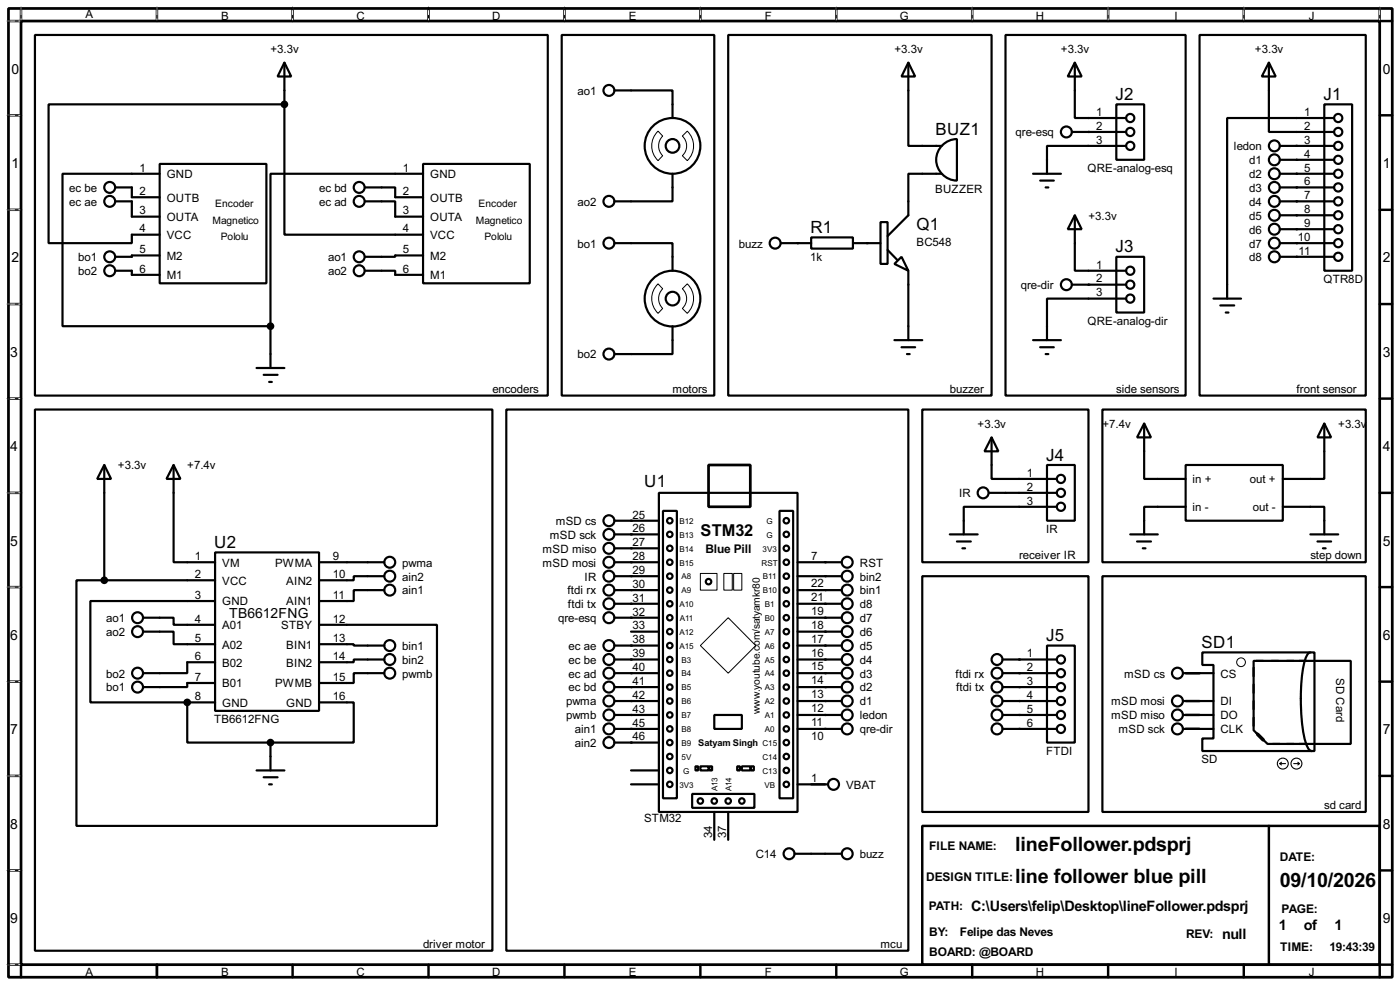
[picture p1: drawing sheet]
<svg xmlns="http://www.w3.org/2000/svg" width="256mm" height="180mm" viewBox="0 0 256 180" stroke-linecap="round" stroke-linejoin="round" font-family="sans-serif">
<path d="M1.6 1.6h253.5v177.3h-253.5zM3.9 3.9h248.9v172.7h-248.9zM129.8 85.1h7.7v7.7h-7.7z" fill="none" stroke="#000" stroke-width=".5"/>
<g fill="none" stroke="#000" stroke-width=".45">
<path d="M3.9 1.6v2.3h-2.3M28.8 1.6v2.3M53.6 1.6v2.3M78.5 1.6v2.3M103.4 1.6v2.3M128.3 1.6v2.3M153.2 1.6v2.3M178.1 1.6v2.3M203 1.6v2.3M227.9 1.6v2.3M252.8 1.6v2.3h2.3M1.6 21.1h2.3"/>
<path d="M1.6 38.4h2.3M252.8 21.1h2.3M252.8 38.4h2.3M1.6 55.7h2.3M252.8 55.7h2.3M1.6 73h2.3M252.8 73h2.3M1.6 90.2h2.3M252.8 90.2h2.3M1.6 107.5h2.3M252.8 107.5h2.3M1.6 124.8h2.3"/>
<path d="M252.8 124.8h2.3M1.6 142h2.3M1.6 159.3h2.3M169 151.2h83.8v25.4h-83.8zM232.5 151.2v25.4M252.8 142h2.3M252.8 159.3h2.3M1.6 176.6h2.3v2.3M28.8 176.6v2.3M53.6 176.6v2.3M78.5 176.6v2.3M103.4 176.6v2.3"/>
<path d="M128.3 176.6v2.3M153.2 176.6v2.3M178.1 176.6v2.3M203 176.6v2.3M227.9 176.6v2.3M255.1 176.6h-2.3v2.3"/>
</g>
<g fill="none" stroke="#fff" stroke-width=".18">
<path d="M1.3 3.9h2.3M3.9 1.3v2.3M28.8 1.3v2.3M53.6 1.3v2.3M78.5 1.3v2.3M103.4 1.3v2.3M128.3 1.3v2.3M153.2 1.3v2.3M178.1 1.3v2.3M203 1.3v2.3M227.9 1.3v2.3M252.8 1.3v2.3"/>
<path d="M1.3 21.1h2.3M1.3 38.4h2.3M1.3 55.7h2.3M1.3 73h2.3M1.3 90.2h2.3M1.3 107.5h2.3M1.3 124.8h2.3M1.3 142h2.3M1.3 159.3h2.3M1.3 176.6h2.3"/>
</g>
<g fill="none" stroke="#000" stroke-width=".18" stroke-dasharray=".5 1">
<path d="M1.3 3.9h2.3M3.9 1.3v2.3M28.8 1.3v2.3M53.6 1.3v2.3M78.5 1.3v2.3M103.4 1.3v2.3M128.3 1.3v2.3M153.2 1.3v2.3M178.1 1.3v2.3M203 1.3v2.3M227.9 1.3v2.3M252.8 1.3v2.3"/>
<path d="M1.3 21.1h2.3M1.3 38.4h2.3M1.3 55.7h2.3M1.3 73h2.3M1.3 90.2h2.3M1.3 107.5h2.3M1.3 124.8h2.3M1.3 142h2.3M1.3 159.3h2.3M1.3 176.6h2.3"/>
</g>
<g fill="#000">
<circle cx="199.4" cy="24.2" r=".2"/>
<circle cx="237.5" cy="26.7" r=".2"/>
<circle cx="237.5" cy="31.8" r=".2"/>
<circle cx="237.5" cy="36.9" r=".2"/>
<circle cx="237.5" cy="39.4" r=".2"/>
<circle cx="237.5" cy="29.3" r=".2"/>
<circle cx="237.5" cy="34.3" r=".2"/>
<circle cx="146.1" cy="44.5" r=".2"/>
<circle cx="158.8" cy="44.5" r=".2"/>
<circle cx="199.4" cy="52.1" r=".2"/>
<circle cx="237.5" cy="42" r=".2"/>
<circle cx="237.5" cy="44.5" r=".2"/>
<circle cx="237.5" cy="47" r=".2"/>
<circle cx="115.6" cy="95.3" r=".2"/>
<circle cx="115.6" cy="97.8" r=".2"/>
<circle cx="115.6" cy="105.5" r=".2"/>
<circle cx="115.6" cy="102.9" r=".2"/>
<circle cx="115.6" cy="108" r=".2"/>
<circle cx="115.6" cy="100.4" r=".2"/>
<circle cx="115.6" cy="113.1" r=".2"/>
<circle cx="115.6" cy="118.2" r=".2"/>
<circle cx="115.6" cy="110.5" r=".2"/>
<circle cx="151.2" cy="108" r=".2"/>
<circle cx="151.2" cy="115.6" r=".2"/>
<circle cx="151.2" cy="110.5" r=".2"/>
<circle cx="151.2" cy="102.9" r=".2"/>
<circle cx="151.2" cy="113.1" r=".2"/>
<circle cx="151.2" cy="118.2" r=".2"/>
<circle cx="151.2" cy="105.5" r=".2"/>
<circle cx="34.3" cy="128.6" r=".2"/>
<circle cx="115.6" cy="133.4" r=".2"/>
<circle cx="115.6" cy="128.3" r=".2"/>
<circle cx="115.6" cy="120.7" r=".2"/>
<circle cx="115.6" cy="123.2" r=".2"/>
<circle cx="115.6" cy="125.8" r=".2"/>
<circle cx="115.6" cy="135.9" r=".2"/>
<circle cx="115.6" cy="130.9" r=".2"/>
<circle cx="151.2" cy="125.8" r=".2"/>
<circle cx="151.2" cy="120.7" r=".2"/>
<circle cx="151.2" cy="123.2" r=".2"/>
<circle cx="151.2" cy="133.4" r=".2"/>
<circle cx="151.2" cy="128.3" r=".2"/>
<circle cx="151.2" cy="130.9" r=".2"/>
<circle cx="186.7" cy="125.8" r=".2"/>
<circle cx="186.7" cy="120.7" r=".2"/>
<circle cx="186.7" cy="130.9" r=".2"/>
<circle cx="186.7" cy="133.4" r=".2"/>
<circle cx="186.7" cy="123.2" r=".2"/>
<circle cx="186.7" cy="128.3" r=".2"/>
</g>
<g fill="none" stroke="#000" stroke-width=".4">
<path d="M6.4 6.4h94v66h-94zM52.1 11.5l1.3 2.5h-2.5zM52.1 19.1v23.9h25.4M52.1 19.1h-43.2v25.4h15.3v-1.5h5.1M52.1 11.5v7.6M102.9 6.4h28v66h-28zM112.6 16.6h10.6v5M133.4 6.4h48.3v66h-48.3zM166.4 11.5l1.3 2.5h-2.5zM166.4 11.5v15.2h6.1M184.2 6.4h33v66h-33zM196.9 11.5l1.3 2.5h-2.6z"/>
<path d="M196.9 11.5v10.1h9.4M204.5 19.1h5.1v10.2h-5.1zM219.8 6.4h30.4v66h-30.4zM232.5 11.5l1.2 2.5h-2.5zM232.5 11.5v12.7h11.9M242.6 19.1h5.1v30.5h-5.1zM21.1 34.3h3.1v1.8h5.1M21.1 36.9h3.1v2.8h5.1M29.3 30h19.5v21.9h-19.5zM29.3 31.8h-17.8v27.9h38.1M66.9 34.3h5.5v1.8h5.1M66.9 36.9h5.5v2.8h5.1"/>
<path d="M77.5 30h19.6v21.9h-19.6zM77.5 31.8h-27.9v27.9M123.2 31.8v5.1h-10.6M172.5 31.8h-6.1v7.6l-3.8 3.8M172.6 26.6a3.8 3.8 0 0 1 2.7-1.1v7.6a3.8 3.8 0 0 1-3.5-2.4 3.8 3.8 0 0 1 .8-4.1zM189.3 31.8h5.1M190.6 33.1h2.5M191.6 34.3h.5M196.4 24.2h9.9M196.9 39.4l1.3 2.6h-2.6zM196.9 39.4v10.2h9.4M206.3 26.7h-14.5v5.1"/>
<path d="M234.5 26.7h9.9M234.5 29.3h9.9M234.5 31.8h9.9M234.5 34.3h9.9M234.5 36.9h9.9M234.5 39.4h9.9M244.4 21.6h-19.6v33.1M21.1 49.6h3.1v.7h5.1M29.3 46.8h-5.1v.2h-3.1M49.6 59.7v7.7M66.9 49.6h5.5v.7h5.1M77.5 46.8h-5.1v.2h-5.5"/>
<path d="M112.6 44.5h10.6v5.1M123.2 59.7v5.1h-10.6M143.1 44.5h5.5M148.6 43.5h7.7v2h-7.7zM156.3 44.5h5M161.3 40.7h1.3v7.6h-1.3zM162.6 45.8l1.8 1.8M163.9 48.3l1.3-1.3 1.2 2.6zM166.4 49.6v12.7M196.4 52.1h9.9M204.5 47h5.1v10.2h-5.1zM206.3 54.7h-14.5v7.6"/>
<path d="M222.3 54.7h5.1M223.6 55.9h2.5M224.6 57.2h.5M234.5 42h9.9M234.5 47h9.9M234.5 44.5h9.9M6.4 75h83.8v99h-83.8zM47 67.4h5.1M48.3 68.6h2.6M49.3 69.9h.5M92.8 75h73.6v99h-73.6zM163.9 62.3h5.1"/>
<path d="M165.2 63.6h2.5M166.2 64.8h.5M169 75h30.4v27.9h-30.4zM189.3 62.3h5.1M190.6 63.6h2.5M191.6 64.8h.5M202 75h48.2v27.9h-48.2zM209.6 77.5l1.3 2.6h-2.6zM209.6 77.5v10.2h7.6M242.6 77.5l1.3 2.6h-2.5zM242.6 77.5v10.2h-7.6M19.1 85.1l1.3 2.6h-2.6z"/>
<path d="M19.1 85.1v21.1M31.8 85.1l1.3 2.6h-2.6zM31.8 85.1v17.8h7.6M112.6 95.3h8.1M112.6 97.8h8.1M120.7 90.2h25.4v58.4h-25.4zM121.5 93.5h2.5v52.6h-2.5zM142.8 93.5h2.5v52.6h-2.5zM174 97.8h5.1M175.3 99.1h2.6M181.2 90.2h12.4M181.7 80.1l1.2 2.5h-2.5z"/>
<path d="M181.7 80.1v7.6h11.9M191.8 85.1h5.1v10.2h-5.1zM193.6 92.8h-17v5M207.1 97.8h5M208.3 99.1h2.6M217.2 85.1h17.8v10.2h-17.8zM217.2 92.8h-7.6v5M235 92.8h7.6v5M240.1 97.8h5.1M241.4 99.1h2.5M19.1 106.2h-5.1v45h66.1v-36.8h-21.6M19.1 106.2h20.3"/>
<path d="M26.2 113.1h5.6v1.3h7.6M26.2 115.6h5.6v2.3h7.6M39.4 101.1h19.1v29h-19.1zM39.4 110h-22.8v18.6h17.7M58.5 117.9h6.3v.3h5.6M58.5 102.9h11.9M70.4 105.5h-5.6v.7h-6.3M70.4 108h-5.6v2h-6.3M112.6 102.9h8.1M112.6 100.4h8.1M112.6 105.5h8.1M112.6 108h8.1"/>
<path d="M112.6 113.1h8.1M112.6 118.2h8.1M112.6 110.5h8.1M115.6 115.6h5.1M146.1 102.9h8.1M146.1 105.5h8.1M146.1 108h8.1M146.1 113.1h8.1M146.1 118.2h8.1M146.1 110.5h8.1M146.1 115.6h8.1M169 105.5h30.4v43.1h-30.4z"/>
<path d="M176.3 100.4h.5M191.8 118.2h5.1v17.7h-5.1zM202 105.5h48.2v43.1h-48.2zM209.4 100.4h.5M220.3 119.4h20.5v18.1h-20.5v-2.3h2v-13.5h-2zM240.1 119.4a1.86 1.86 0 0 0-1.1 1.6 35.9 35.9 0 0 0 .1 14.6 2.13 2.13 0 0 0 1.2 1.9M242.4 100.4h.5M34.3 128.6v7.3h15.3M34.3 128.6h5.1M39.4 125h-5.1v.8h-8.1M39.4 121.2h-5.1v2h-8.1M49.6 135.9v5.1"/>
<path d="M58.5 128.6h6.3v7.3h-15.2M70.4 120.7h-5.6v.5h-6.3M70.4 123.2h-5.6v1.8h-6.3M112.6 123.2h8.1M112.6 128.3h8.1M112.6 130.9h8.1M112.6 133.4h8.1M112.6 135.9h8.1M112.6 120.7h8.1M112.6 125.8h8.1M130.9 130.9h5v2.5h-5zM146.1 123.2h8.1"/>
<path d="M146.1 128.3h8.1M146.1 130.9h8.1M146.1 133.4h8.1M146.1 120.7h8.1M146.1 125.8h8.1M183.7 123.2h9.9M183.7 128.3h9.9M183.7 130.9h9.9M183.7 133.4h9.9M183.7 120.7h9.9M183.7 125.8h9.9M216.7 123.2h5.6"/>
<path d="M216.7 128.3h5.6M216.7 130.9h5.6M216.7 133.4h5.6M229.7 121h17.8v15.2h-15.3l-2.5-2.5zM229.7 122.2v1.6M229.7 125.3v1.5M229.7 128.3v1.5M229.7 131.4v1.5M230.2 134.2l1 1M230.2 121h1.2M233 121h1.2M233.2 136.2h1.3"/>
<path d="M235.8 121h1.2M235.8 136.2h1.2M238.1 121h1.2M238.1 136.2h1.2M47 141h5.1M48.3 142.3h2.6M49.3 143.6h.5M115.6 143.6h5.1M115.6 141h5.1M126.8 145.3h11.4v2.6h-11.4zM127.4 140.3h.5v.7h-.5zM128.3 140.3h1.5v.7h-1.5z"/>
<path d="M130 140.3h.5v.7h-.5zM130.9 148.6v5.1M133.4 148.6v5.1M135.1 140.3h.5v.7h-.5zM135.9 140.3h1.6v.7h-1.6zM137.6 140.3h.5v.7h-.5zM145.6 156.3h8.6M146.1 143.6h5.6"/>
<circle cx="111.5" cy="16.6" r="1"/>
<circle cx="20.1" cy="34.3" r="1"/>
<circle cx="20.1" cy="36.9" r="1"/>
<circle cx="65.8" cy="34.3" r="1"/>
<circle cx="65.8" cy="36.9" r="1"/>
<circle cx="111.5" cy="36.9" r="1"/>
<circle cx="123.2" cy="26.7" r="5.1"/>
<circle cx="123.2" cy="26.7" r="1.25"/>
<circle cx="195.3" cy="24.2" r="1"/>
<circle cx="207" cy="26.7" r=".75"/>
<circle cx="207" cy="21.6" r=".75"/>
<circle cx="207" cy="24.2" r=".75"/>
<circle cx="233.4" cy="29.3" r="1"/>
<circle cx="233.4" cy="34.3" r="1"/>
<circle cx="233.4" cy="36.9" r="1"/>
<circle cx="233.4" cy="26.7" r="1"/>
<circle cx="233.4" cy="39.4" r="1"/>
<circle cx="233.4" cy="31.8" r="1"/>
<circle cx="245.1" cy="39.4" r=".75"/>
<circle cx="245.1" cy="31.8" r=".75"/>
<circle cx="245.1" cy="34.3" r=".75"/>
<circle cx="245.1" cy="36.9" r=".75"/>
<circle cx="245.1" cy="26.7" r=".75"/>
<circle cx="245.1" cy="29.3" r=".75"/>
<circle cx="245.1" cy="21.6" r=".75"/>
<circle cx="245.1" cy="24.2" r=".75"/>
<circle cx="20.1" cy="49.6" r="1"/>
<circle cx="20.1" cy="47" r="1"/>
<circle cx="65.8" cy="49.6" r="1"/>
<circle cx="65.8" cy="47" r="1"/>
<circle cx="111.5" cy="44.5" r="1"/>
<circle cx="123.2" cy="54.7" r="5.1"/>
<circle cx="123.2" cy="54.7" r="1.25"/>
<circle cx="142" cy="44.5" r="1"/>
<circle cx="195.3" cy="52.1" r="1"/>
<circle cx="207" cy="52.1" r=".75"/>
<circle cx="207" cy="54.7" r=".75"/>
<circle cx="207" cy="49.6" r=".75"/>
<circle cx="233.4" cy="47" r="1"/>
<circle cx="233.4" cy="42" r="1"/>
<circle cx="233.4" cy="44.5" r="1"/>
<circle cx="245.1" cy="44.5" r=".75"/>
<circle cx="245.1" cy="42" r=".75"/>
<circle cx="245.1" cy="47" r=".75"/>
<circle cx="111.5" cy="64.8" r="1"/>
<circle cx="111.5" cy="95.3" r="1"/>
<circle cx="111.5" cy="97.8" r="1"/>
<circle cx="122.7" cy="97.8" r=".5"/>
<circle cx="122.7" cy="95.3" r=".5"/>
<circle cx="144" cy="95.3" r=".5"/>
<circle cx="144" cy="97.8" r=".5"/>
<circle cx="180.1" cy="90.2" r="1"/>
<circle cx="194.3" cy="87.7" r=".75"/>
<circle cx="194.3" cy="90.2" r=".75"/>
<circle cx="194.3" cy="92.8" r=".75"/>
<circle cx="25.2" cy="113.1" r="1"/>
<circle cx="25.2" cy="115.6" r="1"/>
<circle cx="71.4" cy="118.2" r="1"/>
<circle cx="71.4" cy="105.5" r="1"/>
<circle cx="71.4" cy="108" r="1"/>
<circle cx="71.4" cy="102.9" r="1"/>
<circle cx="111.5" cy="105.5" r="1"/>
<circle cx="111.5" cy="100.4" r="1"/>
<circle cx="111.5" cy="118.2" r="1"/>
<circle cx="111.5" cy="110.5" r="1"/>
<circle cx="111.5" cy="102.9" r="1"/>
<circle cx="111.5" cy="108" r="1"/>
<circle cx="111.5" cy="113.1" r="1"/>
<circle cx="122.7" cy="110.5" r=".5"/>
<circle cx="122.7" cy="102.9" r=".5"/>
<circle cx="122.7" cy="108" r=".5"/>
<circle cx="122.7" cy="115.6" r=".5"/>
<circle cx="122.7" cy="105.5" r=".5"/>
<circle cx="122.7" cy="118.2" r=".5"/>
<circle cx="122.7" cy="113.1" r=".5"/>
<circle cx="122.7" cy="100.4" r=".5"/>
<circle cx="129.8" cy="106.5" r=".5"/>
<circle cx="144" cy="102.9" r=".5"/>
<circle cx="144" cy="110.5" r=".5"/>
<circle cx="144" cy="105.5" r=".5"/>
<circle cx="144" cy="113.1" r=".5"/>
<circle cx="144" cy="115.6" r=".5"/>
<circle cx="144" cy="118.2" r=".5"/>
<circle cx="144" cy="108" r=".5"/>
<circle cx="144" cy="100.4" r=".5"/>
<circle cx="155.2" cy="108" r="1"/>
<circle cx="155.2" cy="115.6" r="1"/>
<circle cx="155.2" cy="110.5" r="1"/>
<circle cx="155.2" cy="118.2" r="1"/>
<circle cx="155.2" cy="102.9" r="1"/>
<circle cx="155.2" cy="105.5" r="1"/>
<circle cx="155.2" cy="113.1" r="1"/>
<circle cx="25.2" cy="125.8" r="1"/>
<circle cx="25.2" cy="123.2" r="1"/>
<circle cx="71.4" cy="120.7" r="1"/>
<circle cx="71.4" cy="123.2" r="1"/>
<circle cx="111.5" cy="135.9" r="1"/>
<circle cx="111.5" cy="130.9" r="1"/>
<circle cx="111.5" cy="120.7" r="1"/>
<circle cx="111.5" cy="125.8" r="1"/>
<circle cx="111.5" cy="128.3" r="1"/>
<circle cx="111.5" cy="123.2" r="1"/>
<circle cx="111.5" cy="133.4" r="1"/>
<circle cx="122.7" cy="123.2" r=".5"/>
<circle cx="122.7" cy="135.9" r=".5"/>
<circle cx="122.7" cy="130.9" r=".5"/>
<circle cx="122.7" cy="138.5" r=".5"/>
<circle cx="122.7" cy="133.4" r=".5"/>
<circle cx="122.7" cy="128.3" r=".5"/>
<circle cx="122.7" cy="120.7" r=".5"/>
<circle cx="122.7" cy="125.8" r=".5"/>
<circle cx="144" cy="133.4" r=".5"/>
<circle cx="144" cy="123.2" r=".5"/>
<circle cx="144" cy="130.9" r=".5"/>
<circle cx="144" cy="128.3" r=".5"/>
<circle cx="144" cy="138.5" r=".5"/>
<circle cx="144" cy="120.7" r=".5"/>
<circle cx="144" cy="125.8" r=".5"/>
<circle cx="144" cy="135.9" r=".5"/>
<circle cx="155.2" cy="130.9" r="1"/>
<circle cx="155.2" cy="120.7" r="1"/>
<circle cx="155.2" cy="123.2" r="1"/>
<circle cx="155.2" cy="133.4" r="1"/>
<circle cx="155.2" cy="125.8" r="1"/>
<circle cx="155.2" cy="128.3" r="1"/>
<circle cx="182.6" cy="130.9" r="1"/>
<circle cx="182.6" cy="125.8" r="1"/>
<circle cx="182.6" cy="128.3" r="1"/>
<circle cx="182.6" cy="120.7" r="1"/>
<circle cx="182.6" cy="133.4" r="1"/>
<circle cx="182.6" cy="123.2" r="1"/>
<circle cx="194.3" cy="133.4" r=".75"/>
<circle cx="194.3" cy="123.2" r=".75"/>
<circle cx="194.3" cy="125.8" r=".75"/>
<circle cx="194.3" cy="128.3" r=".75"/>
<circle cx="194.3" cy="130.9" r=".75"/>
<circle cx="194.3" cy="120.7" r=".75"/>
<circle cx="215.7" cy="133.4" r="1"/>
<circle cx="215.7" cy="130.9" r="1"/>
<circle cx="215.7" cy="123.2" r="1"/>
<circle cx="215.7" cy="128.3" r="1"/>
<circle cx="122.7" cy="143.6" r=".5"/>
<circle cx="122.7" cy="141" r=".5"/>
<circle cx="128.3" cy="146.6" r=".5"/>
<circle cx="130.8" cy="146.6" r=".5"/>
<circle cx="133.4" cy="146.6" r=".5"/>
<circle cx="135.9" cy="146.6" r=".5"/>
<circle cx="144" cy="141" r=".5"/>
<circle cx="144" cy="143.6" r=".5"/>
<circle cx="144.5" cy="156.3" r="1"/>
<circle cx="152.7" cy="143.6" r="1"/>
<circle cx="155.2" cy="156.3" r="1"/>
</g>
<g fill="#000" stroke="#000" stroke-width=".4">
<circle cx="52.1" cy="19.1" r=".5"/>
<circle cx="49.5" cy="59.7" r=".5"/>
<circle cx="19.1" cy="106.2" r=".5"/>
<circle cx="34.3" cy="128.6" r=".5"/>
<circle cx="49.5" cy="135.9" r=".5"/>
</g>
<g fill="none" stroke="#000" stroke-width=".18">
<path d="M120.6 24l.8 .9a2.54 2.54 0 0 0 0 3.6l-.8 .9a3.7 3.7 0 0 1 0-5.4zM125 24.9l.9-.9a3.7 3.7 0 0 1 0 5.4l-.9-.9a2.45 2.45 0 0 0 0-3.6zM120.6 52l.8 .9a2.54 2.54 0 0 0 0 3.6l-.8 .9a3.7 3.7 0 0 1 0-5.4zM125 52.9l.9-.9a3.7 3.7 0 0 1 0 5.4l-.9-.9a2.45 2.45 0 0 0 0-3.6zM128.3 118.2l5.1-5.1 5.1 5.1-5.1 5zM128.3 105h3.1v3h-3.1zM132.6 105h1.6v3h-1.6zM134.4 105h1.5v3h-1.5z"/>
<circle cx="227.3" cy="121.2" r=".8"/>
</g>
<path d="M230.4 134.4l1 1" fill="none" stroke="#000" stroke-width=".65"/>
<g fill="none" stroke="#000" stroke-width=".2">
<path d="M234.5 139.8h1M234.5 139.8l.3 .2M234.8 139.5l-.3 .3M237 139.8h1.1M237.8 139.5l.3 .3M238.1 139.8l-.3 .2"/>
<circle cx="235" cy="139.8" r="1"/>
<circle cx="237.5" cy="139.8" r="1"/>
</g>
<g font-size="4.1">
<text x="186" y="155.8">lineFollower.pdsprj</text>
<text x="186" y="161.7">line follower blue pill</text>
<text x="234.5" y="162.4">09/10/2026</text>
</g>
<g font-size="3.5">
<text x="204.4" y="18.3">J2</text>
<text x="242.5" y="18.3">J1</text>
<text x="171.4" y="24.7">BUZ1</text>
<text x="148.5" y="42.7">R1</text>
<text x="167.9" y="42.1">Q1</text>
<text x="204.4" y="46.2">J3</text>
<text x="118" y="89.1">U1</text>
<text x="191.7" y="84.3">J4</text>
<text x="39.3" y="100.3">U2</text>
<text x="191.7" y="117.4">J5</text>
<text x="220.1" y="118.6">SD1</text>
</g>
<text font-size="3.4" x="128.4" y="98.1">STM32</text>
<g font-size="3">
<text x="177.9" y="166.7">C:\Users\felip\Desktop\lineFollower.pdsprj</text>
<text x="223.9" y="171.8">null</text>
<text x="234.3" y="170.3">1</text>
<text x="238.9" y="170.3">of</text>
<text x="244.5" y="170.3">1</text>
</g>
<g font-size="2.9">
<text x="2.1" y="13.5">0</text>
<text x="253.4" y="13.5">0</text>
<text x="2.1" y="30.7">1</text>
<text x="253.4" y="30.7">1</text>
<text x="2.1" y="48">2</text>
<text x="253.4" y="48">2</text>
<text x="1.9" y="65.3">3</text>
<text x="253.4" y="65.3">3</text>
<text x="1.9" y="82.5">4</text>
<text x="253.4" y="82.5">4</text>
<text x="1.9" y="99.9">5</text>
<text x="253.4" y="99.9">5</text>
<text x="42" y="113.2">TB6612FNG</text>
<text x="1.9" y="117.1">6</text>
<text x="253.4" y="117.1">6</text>
<text x="1.9" y="134.4">7</text>
<text x="253.4" y="134.4">7</text>
<text x="1.9" y="151.7">8</text>
<text x="253.4" y="151.7">8</text>
<text x="1.9" y="168.9">9</text>
<text x="253.4" y="168.9">9</text>
</g>
<g font-size="2.5">
<text x="129.2" y="101.2">Blue Pill</text>
<text x="170.2" y="155.6">FILE NAME:</text>
<text x="169.7" y="161.2">DESIGN TITLE:</text>
<text x="234.5" y="157.7">DATE:</text>
<text x="170.1" y="166.5">PATH:</text>
<text x="234.8" y="167.1">PAGE:</text>
<text x="170.2" y="171.4">BY:</text>
<text x="175.8" y="171.4">Felipe das Neves</text>
<text x="217.3" y="171.6">REV:</text>
<text x="170.2" y="175">BOARD: @BOARD</text>
<text x="234.5" y="174.1">TIME:</text>
<text x="243.6" y="174.1">19:43:39</text>
</g>
<g font-size="2.4">
<text x="15.6" y="3.4">A</text>
<text x="40.5" y="3.6">B</text>
<text x="65.3" y="3.6">C</text>
<text x="90.2" y="3.6">D</text>
<text x="115.2" y="3.6">E</text>
<text x="140.1" y="3.6">F</text>
<text x="164.8" y="3.6">G</text>
<text x="189.8" y="3.6">H</text>
<text x="215.1" y="3.6">I</text>
<text x="239.8" y="3.6">J</text>
<text x="49.6" y="9.7">+3.3v</text>
<text x="163.9" y="9.7">+3.3v</text>
<text x="194.4" y="9.7">+3.3v</text>
<text x="229.9" y="9.7">+3.3v</text>
<text x="105.8" y="17.3">ao1</text>
<text x="200.8" y="21.2">1</text>
<text x="200.8" y="23.8">2</text>
<text x="238.9" y="21.2">1</text>
<text x="238.9" y="23.8">2</text>
<text x="186.1" y="25">qre-esq</text>
<text x="200.8" y="26.3">3</text>
<text x="226.1" y="27.5">ledon</text>
<text x="238.9" y="26.3">3</text>
<text x="238.9" y="28.9">4</text>
<text x="12.7" y="35.1">ec be</text>
<text x="25.6" y="35.7">2</text>
<text x="25.6" y="31.4">1</text>
<text x="30.5" y="32.6">GND</text>
<text x="58.5" y="35.1">ec bd</text>
<text x="73.8" y="35.7">2</text>
<text x="73.8" y="31.4">1</text>
<text x="78.8" y="32.6">GND</text>
<text x="171.3" y="35.3">BUZZER</text>
<text x="199.2" y="31.4">QRE-analog-esq</text>
<text x="228.9" y="30">d1</text>
<text x="228.9" y="32.6">d2</text>
<text x="228.9" y="35.1">d3</text>
<text x="238.9" y="31.4">5</text>
<text x="238.9" y="33.9">6</text>
<text x="12.7" y="37.7">ec ae</text>
<text x="25.6" y="39.3">3</text>
<text x="30.5" y="40.5">OUTA</text>
<text x="30.5" y="36.9">OUTB</text>
<text x="58.5" y="37.7">ec ad</text>
<text x="73.8" y="39.3">3</text>
<text x="78.8" y="40.5">OUTA</text>
<text x="78.8" y="36.9">OUTB</text>
<text x="105.8" y="37.7">ao2</text>
<text x="199.4" y="40.2">+3.3v</text>
<text x="228.9" y="37.7">d4</text>
<text x="228.9" y="40.2">d5</text>
<text x="238.9" y="36.5">7</text>
<text x="238.9" y="39">8</text>
<text x="238.9" y="41.6">9</text>
<text x="14.4" y="47.8">bo1</text>
<text x="25.6" y="46.4">5</text>
<text x="25.6" y="42.6">4</text>
<text x="30.5" y="47.6">M2</text>
<text x="30.5" y="43.7">VCC</text>
<text x="60.1" y="47.8">ao1</text>
<text x="73.8" y="46.4">5</text>
<text x="73.8" y="42.6">4</text>
<text x="78.8" y="47.6">M2</text>
<text x="78.8" y="43.7">VCC</text>
<text x="105.8" y="45.3">bo1</text>
<text x="135.4" y="45.3">buzz</text>
<text x="148.4" y="47.7">1k</text>
<text x="167.9" y="45">BC548</text>
<text x="228.9" y="42.7">d6</text>
<text x="228.9" y="47.8">d8</text>
<text x="228.9" y="45.3">d7</text>
<text x="237.8" y="44.1">10</text>
<text x="237.9" y="46.6">11</text>
<text x="14.4" y="50.4">bo2</text>
<text x="25.6" y="49.9">6</text>
<text x="30.5" y="51.1">M1</text>
<text x="60.1" y="50.4">ao2</text>
<text x="73.8" y="49.9">6</text>
<text x="78.8" y="51.1">M1</text>
<text x="187" y="52.9">qre-dir</text>
<text x="200.8" y="49.2">1</text>
<text x="200.8" y="51.7">2</text>
<text x="242.4" y="51.8">QTR8D</text>
<text x="199.2" y="59.4">QRE-analog-dir</text>
<text x="200.8" y="54.3">3</text>
<text x="105.8" y="65.6">bo2</text>
<text x="90.2" y="71.9">encoders</text>
<text x="123.2" y="71.9">motors</text>
<text x="174" y="71.9">buzzer</text>
<text x="204.5" y="71.9">side sensors</text>
<text x="237.5" y="71.9">front sensor</text>
<text x="179.1" y="78.3">+3.3v</text>
<text x="202" y="78.3">+7.4v</text>
<text x="245.2" y="78.3">+3.3v</text>
<text x="21.6" y="85.9">+3.3v</text>
<text x="34.3" y="85.9">+7.4v</text>
<text x="188.1" y="87.3">1</text>
<text x="188.1" y="89.8">2</text>
<text x="218.5" y="88.5">in +</text>
<text x="229" y="88.5">out +</text>
<text x="115.9" y="94.9">25</text>
<text x="175.7" y="91">IR</text>
<text x="188.1" y="92.4">3</text>
<text x="218.5" y="93.6">in -</text>
<text x="229.5" y="93.6">out -</text>
<text x="99.4" y="101.2">mSD miso</text>
<text x="100.8" y="98.6">mSD sck</text>
<text x="101.8" y="96.1">mSD cs</text>
<text x="115.9" y="97.4">26</text>
<text x="115.9" y="100">27</text>
<text x="191.6" y="97.5">IR</text>
<text x="35.7" y="105.8">2</text>
<text x="35.7" y="102.5">1</text>
<text x="40.7" y="107">VCC</text>
<text x="40.7" y="103.7">VM</text>
<text x="50.4" y="103.7">PWMA</text>
<text x="52.4" y="107">AIN2</text>
<text x="61" y="105.8">10</text>
<text x="61" y="102.5">9</text>
<text x="73.7" y="103.7">pwma</text>
<text x="73.7" y="106.3">ain2</text>
<text x="99.4" y="103.7">mSD mosi</text>
<text x="107.1" y="106.3">IR</text>
<text x="115.9" y="105.1">29</text>
<text x="115.9" y="107.6">30</text>
<text x="115.9" y="102.5">28</text>
<text x="148.6" y="102.5">7</text>
<text x="148.6" y="107.5">22</text>
<text x="157.5" y="106.3">bin2</text>
<text x="157.5" y="103.7">RST</text>
<text x="186.7" y="102.4">receiver IR</text>
<text x="240.1" y="102.4">step down</text>
<text x="19.5" y="113.9">ao1</text>
<text x="35.7" y="114">4</text>
<text x="35.7" y="109.6">3</text>
<text x="40.7" y="110.8">GND</text>
<text x="52.4" y="110.8">AIN1</text>
<text x="61" y="114">12</text>
<text x="61" y="109.6">11</text>
<text x="73.7" y="108.8">ain1</text>
<text x="102.3" y="113.9">qre-esq</text>
<text x="104" y="108.8">ftdi rx</text>
<text x="104.1" y="111.3">ftdi tx</text>
<text x="115.9" y="110.1">31</text>
<text x="115.9" y="112.7">32</text>
<text x="148.6" y="110">21</text>
<text x="148.6" y="112.5">19</text>
<text x="157.5" y="108.8">bin1</text>
<text x="157.5" y="111.3">d8</text>
<text x="157.5" y="113.9">d7</text>
<text x="19.5" y="116.4">ao2</text>
<text x="35.7" y="117.5">5</text>
<text x="40.7" y="118.7">A02</text>
<text x="40.7" y="115.2">A01</text>
<text x="51.5" y="115.2">STBY</text>
<text x="52.4" y="118.7">BIN1</text>
<text x="61" y="117.5">13</text>
<text x="73.7" y="119">bin1</text>
<text x="104.2" y="119">ec ae</text>
<text x="115.9" y="115.2">33</text>
<text x="115.9" y="117.8">38</text>
<text x="148.6" y="117.6">17</text>
<text x="148.6" y="115.1">18</text>
<text x="157.5" y="116.4">d6</text>
<text x="157.5" y="119">d5</text>
<text x="19.5" y="124">bo2</text>
<text x="35.7" y="124.6">7</text>
<text x="35.7" y="120.8">6</text>
<text x="40.7" y="125.8">B01</text>
<text x="40.7" y="122">B02</text>
<text x="50.4" y="125.8">PWMB</text>
<text x="52.4" y="122">BIN2</text>
<text x="61" y="124.6">15</text>
<text x="61" y="120.8">14</text>
<text x="73.7" y="121.5">bin2</text>
<text x="73.7" y="124">pwmb</text>
<text x="104.2" y="121.5">ec be</text>
<text x="104.2" y="124">ec ad</text>
<text x="115.9" y="120.3">39</text>
<text x="115.9" y="122.8">40</text>
<text x="115.9" y="125.4">41</text>
<text x="148.6" y="125.2">14</text>
<text x="148.6" y="122.7">15</text>
<text x="148.6" y="120.2">16</text>
<text x="157.5" y="121.5">d4</text>
<text x="157.5" y="124">d3</text>
<text x="175.1" y="124">ftdi rx</text>
<text x="188.1" y="120.3">1</text>
<text x="188.1" y="122.8">2</text>
<text x="188.1" y="125.4">3</text>
<text x="206" y="124">mSD cs</text>
<text x="223.6" y="124">CS</text>
<text x="244.8" y="124" transform="rotate(90 244.8 124)">SD Card</text>
<text x="19.5" y="126.6">bo1</text>
<text x="35.7" y="128.2">8</text>
<text x="40.7" y="129.4">GND</text>
<text x="52.4" y="129.4">GND</text>
<text x="61" y="128.2">16</text>
<text x="103.7" y="131.7">pwmb</text>
<text x="103.7" y="129.1">pwma</text>
<text x="104.2" y="126.6">ec bd</text>
<text x="115.9" y="127.9">42</text>
<text x="115.9" y="130.5">43</text>
<text x="148.6" y="130.3">12</text>
<text x="148.6" y="127.8">13</text>
<text x="157.5" y="126.6">d2</text>
<text x="157.5" y="129.1">d1</text>
<text x="157.5" y="131.7">ledon</text>
<text x="175.2" y="126.6">ftdi tx</text>
<text x="188.1" y="127.9">4</text>
<text x="188.1" y="130.5">5</text>
<text x="203.6" y="131.7">mSD miso</text>
<text x="203.6" y="129.1">mSD mosi</text>
<text x="223.6" y="129.1">DI</text>
<text x="223.6" y="131.7">DO</text>
<text x="39.2" y="132.3">TB6612FNG</text>
<text x="105.3" y="136.7">ain2</text>
<text x="105.3" y="134.2">ain1</text>
<text x="115.9" y="133">45</text>
<text x="115.9" y="135.5">46</text>
<text x="148.6" y="135.4">10</text>
<text x="148.6" y="132.9">11</text>
<text x="157.5" y="134.2">qre-dir</text>
<text x="188.1" y="133">6</text>
<text x="204.9" y="134.2">mSD sck</text>
<text x="223.6" y="134.2">CLK</text>
<text x="148.6" y="143.2">1</text>
<text x="191.6" y="138.1">FTDI</text>
<text x="220.1" y="139.7">SD</text>
<text x="155" y="144.4">VBAT</text>
<text x="242.6" y="148.1">sd card</text>
<text x="118" y="150.4">STM32</text>
<text x="130.5" y="153.5" transform="rotate(-90 130.5 153.5)">34</text>
<text x="133" y="153.5" transform="rotate(-90 133 153.5)">37</text>
<text x="138.4" y="157.1">C14</text>
<text x="157.5" y="157.1">buzz</text>
<text x="77.5" y="173.5">driver motor</text>
<text x="161.3" y="173.5">mcu</text>
<text x="15.6" y="178.7">A</text>
<text x="40.5" y="178.7">B</text>
<text x="65.3" y="178.7">C</text>
<text x="90.2" y="178.7">D</text>
<text x="115.2" y="178.7">E</text>
<text x="140.1" y="178.7">F</text>
<text x="164.8" y="178.7">G</text>
<text x="189.8" y="178.7">H</text>
<text x="215.1" y="178.7">I</text>
<text x="239.8" y="178.7">J</text>
</g>
<g font-size="2.1">
<text x="38.9" y="40.9">Magnetico</text>
<text x="39.4" y="37.9">Encoder</text>
<text x="87.2" y="40.9">Magnetico</text>
<text x="87.7" y="37.9">Encoder</text>
<text x="40.4" y="44">Pololu</text>
<text x="88.7" y="44">Pololu</text>
<text x="139.2" y="130.7" transform="rotate(-90 139.2 130.7)">www.youtube.com/satyamkr80</text>
</g>
<text font-size="1.9" x="127.9" y="136.6">Satyam Singh</text>
<g font-size="1.7">
<text x="124.5" y="95.9">B12</text>
<text x="140.4" y="95.9">G</text>
<text x="124.5" y="98.4">B13</text>
<text x="124.5" y="101">B14</text>
<text x="139.7" y="101">3V3</text>
<text x="140.4" y="98.4">G</text>
<text x="124.5" y="103.5">B15</text>
<text x="124.9" y="106.1">A8</text>
<text x="139.5" y="103.5">RST</text>
<text x="139.8" y="106.1">B11</text>
<text x="124.5" y="111.1">A10</text>
<text x="124.5" y="113.7">A11</text>
<text x="124.9" y="108.6">A9</text>
<text x="139.7" y="108.6">B10</text>
<text x="140.1" y="113.7">B0</text>
<text x="140.1" y="111.1">B1</text>
<text x="124.5" y="116.2">A12</text>
<text x="124.5" y="118.8">A15</text>
<text x="140.1" y="118.8">A6</text>
<text x="140.1" y="116.2">A7</text>
<text x="124.9" y="121.3">B3</text>
<text x="124.9" y="123.8">B4</text>
<text x="140.1" y="123.8">A4</text>
<text x="140.1" y="121.3">A5</text>
<text x="124.9" y="126.4">B5</text>
<text x="124.9" y="128.9">B6</text>
<text x="124.9" y="131.5">B7</text>
<text x="140.1" y="131.5">A1</text>
<text x="140.1" y="128.9">A2</text>
<text x="140.1" y="126.4">A3</text>
<text x="124.9" y="134">B8</text>
<text x="124.9" y="136.5">B9</text>
<text x="139.7" y="136.5">C15</text>
<text x="140.1" y="134">A0</text>
<text x="124.9" y="139.1">5V</text>
<text x="125.2" y="141.6">G</text>
<text x="139.7" y="141.6">C13</text>
<text x="139.7" y="139.1">C14</text>
<text x="124.5" y="144.2">3V3</text>
<text x="131.5" y="144.8" transform="rotate(-90 131.5 144.8)">A13</text>
<text x="134" y="144.8" transform="rotate(-90 134 144.8)">A14</text>
<text x="140" y="144.2">VB</text>
</g>
</svg>
